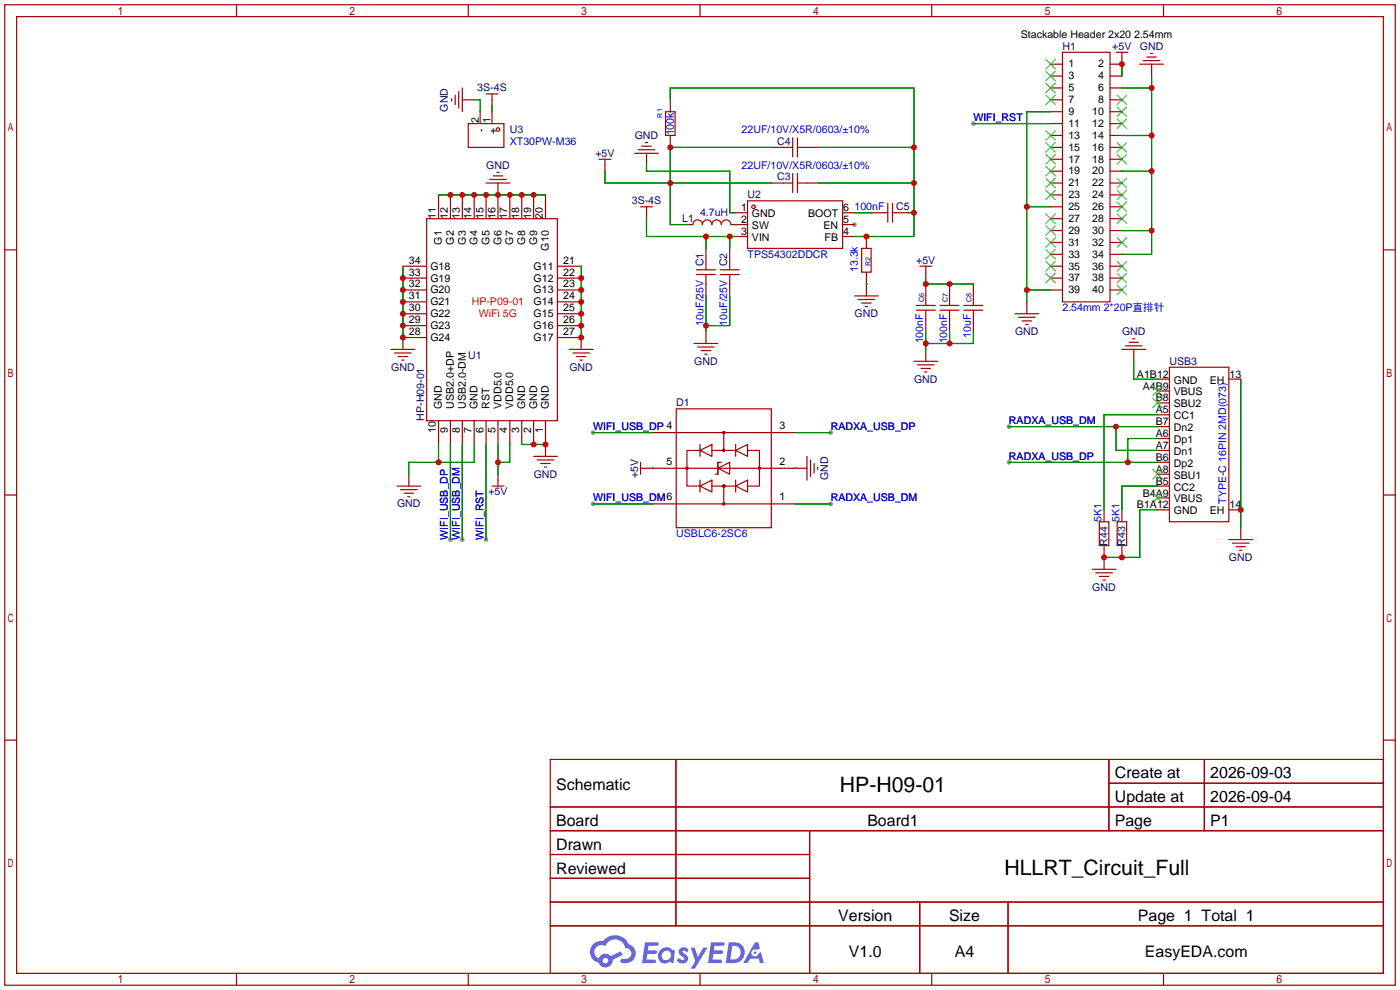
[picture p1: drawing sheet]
<svg xmlns="http://www.w3.org/2000/svg" width="299mm" height="212mm" viewBox="0 0 299 212" stroke-linecap="round" stroke-linejoin="round" font-family="sans-serif">
<g fill="#999">
<circle cx="182.6" cy="48" r=".51"/>
<circle cx="96.3" cy="115.3" r=".51"/>
<circle cx="98.8" cy="115.3" r=".51"/>
<circle cx="103.9" cy="115.3" r=".51"/>
<circle cx="126.7" cy="92.5" r=".51"/>
<circle cx="126.7" cy="107.7" r=".51"/>
<circle cx="177.5" cy="92.5" r=".51"/>
<circle cx="177.5" cy="107.7" r=".51"/>
<circle cx="215.6" cy="91.2" r=".51"/>
<circle cx="215.6" cy="98.8" r=".51"/>
<circle cx="208" cy="26.4" r=".51"/>
</g>
<g fill="none" stroke="#a10000" stroke-width=".25">
<path d="M1 1h297.2v209.6h-297.2zM3.6 3.6h292.1v204.4h-292.1zM50.5 1v2.6M100.1 1v2.6M149.6 1v2.6M199.1 1v2.6M248.7 1v2.6M1 53.4h2.6M295.7 53.4h2.5M1 105.8h2.6M295.7 105.8h2.5M1 158.2h2.6"/>
<path d="M295.7 158.2h2.5M117.6 162.3h178.1v45.7h-178.1zM117.6 172.5h178.1M117.6 177.5h178.1M144.5 162.3v35.6M173 177.5v30.5M237 162.3v15.2M237 167.4h58.7M257.4 162.3v15.2M117.6 182.6h55.4M117.6 192.8h178.1M117.6 187.7h55.4"/>
<path d="M117.6 197.9h178.1M196.6 192.8v15.2M215.4 192.8v15.2M50.5 208v2.6M100.1 208v2.6M149.6 208v2.6M199.1 208v2.6M248.7 208v2.6"/>
</g>
<g fill="#5487ff">
<path d="M145.3 202.7a1.3 1.3 0 0 1 1.9 .3l-.4 .6a.54 .54 0 0 0-.9-.2l.1 .2a1.34 1.34 0 0 1 .9 1.8 1.47 1.47 0 0 1-2.3-.1l.5-.6 .8 .5a.31 .31 0 0 0 .4-.3 .31 .31 0 0 0-.3-.4 1.12 1.12 0 0 1-.7-1.8z"/>
<path d="M147.6 202.5h.9l.6 2 1.2-2h.9l-2.7 4.6h-.9l1-1.7z"/>
<path d="M137.8 201.4h1.7a1.31 1.31 0 0 1 1.2 .2 .4 .4 0 0 1-.3 .5l-1.8 .1-.1 .9h1.6a.4 .4 0 0 1 .4 .4 .4 .4 0 0 1-.5 .4h-1.6l-.2 1.2h1.4a.46 .46 0 0 1 .5 0 .46 .46 0 0 1 .1 .5l-.4 .2h-2.6z"/>
<path d="M151.9 201.4h1.7a1.32 1.32 0 0 1 1.2 .2 .39 .39 0 0 1-.3 .5l-1.8 .1-.1 .9h1.6a.4 .4 0 0 1 .4 .4 .4 .4 0 0 1-.4 .4h-1.7l-.2 1.2h1.4a.46 .46 0 0 1 .5 0 .46 .46 0 0 1 .1 .5l-.4 .2h-2.6z"/>
<path d="M161.3 201.4h.8l.3 1.3-.6 .4a.75 .75 0 0 0-1.1 .3 .75 .75 0 0 0 .5 1 .75 .75 0 0 0 .9-.7l.5-.2 .6 2.3h-.8l-.3-.9h-1.8l-.5 .9h-1z"/>
<path d="M155.7 201.4l-.6 4.4h1.5a2.27 2.27 0 0 0 2.6-2.2 2.27 2.27 0 0 0-2.7-2.2zM156.5 202.1a1.5 1.5 0 0 1 1.8 1.6 1.5 1.5 0 0 1-1.9 1.4h-.3z"/>
<path d="M141.2 203a1.6 1.6 0 0 0-.3 2.3 1.6 1.6 0 0 0 2.3 .2l.7 .3 .3-2.4-.1-.3-.5-.1a1.58 1.58 0 0 0-2.4 0zM141.8 203.5a.98 .98 0 0 1 1.6 .4 .98 .98 0 0 1-1.1 1.3 .94 .94 0 0 1-.9-.7 .94 .94 0 0 1 .4-1z"/>
<path d="M126.8 201.8a2.37 2.37 0 0 0 1.1 4 1.54 1.54 0 0 0 1.8 1 1.54 1.54 0 0 0 1.2-1.6l2.2-1.1-.5-.8-2 1a1.57 1.57 0 0 0-2.7 .5 1.5 1.5 0 0 1-.7-2.1 1.5 1.5 0 0 1 2.2-.5 2.23 2.23 0 0 1 2.3-1.4 2.23 2.23 0 0 1 2 1.8 1.16 1.16 0 0 1 1.2 1.1 1.16 1.16 0 0 1-1.1 1.2h-.7a.47 .47 0 0 0-.5 .4 .47 .47 0 0 0 .4 .5 2.17 2.17 0 0 0 2.5-.9 2.17 2.17 0 0 0-.3-2.7l-.8-.4a3.2 3.2 0 0 0-5.5-.7l-1.1 .1zM128.8 205.3a.6 .6 0 0 1 1.2 0 .6 .6 0 0 1-1.2 0z"/>
<circle cx="161.4" cy="203.6" r=".28"/>
</g>
<g fill="none" stroke="#a10000" stroke-width=".25">
<path d="M98 19.6v3.5M98.8 18.8v5.1M224.5 13.7h2.6M224.5 16.3h2.6M224.5 18.8h2.6M227.1 11.2h10.1v53.3h-10.1zM237.2 16.3h2.6M237.2 18.8h2.6M238.5 11.2h2.5M239.8 11.2v2.5h-2.6M243.6 13.7h5.1M244.3 13h3.6"/>
<path d="M245.1 12.2h2M245.9 11.4h.5M246.1 13.7v2.6M96.5 21.1v.5M97.3 20.3v2.1M98.8 21.3h2.5M100.1 26.4h7.6v5.1h-7.6zM102.6 23.9v2.5M103.9 39.1h5.1M103.9 20.1h2.5M104.6 38.4h3.6M105.2 20.1v2.5"/>
<path d="M105.2 23.9v2.5M105.4 37.6h2M106.2 36.8h.5M106.4 39.1v7.6M128 34h2.6M129.3 34v2.6M135.6 32.8h5.1M136.4 32h3.6M137.2 31.2h2M137.9 30.5h.5M138.2 32.8v2.5M142.2 23.9h2.1v5.1h-2.1z"/>
<path d="M143.3 21.3v2.6M143.3 29v2.5M164.8 39.1h4.6M164.8 31.5h4.6M169.4 29.5v4M169.4 37.1v4M170.4 39.1h4.6M170.4 29.5v4M170.4 37.1v4M170.4 31.5h4.6M224.5 39.1h2.6M224.5 31.5h2.6"/>
<path d="M224.5 34h2.6M224.5 21.3h2.6M224.5 23.9h2.6M224.5 26.4h2.6M224.5 29h2.6M224.5 36.6h2.6M237.2 39.1h2.6M237.2 31.5h2.6M237.2 34h2.6M237.2 21.3h2.6M237.2 23.9h2.6M237.2 26.4h2.6"/>
<path d="M237.2 29h2.6M237.2 36.6h2.6M86.1 56.9h5.1M86.1 59.4h5.1M91.2 46.7h27.9v43.2h-27.9zM93.7 41.7v5M96.3 41.7v5M98.8 41.7v5M101.3 41.7v5M103.9 41.7v5M109 41.7v5M111.5 41.7v5"/>
<path d="M114 41.7v5M116.6 41.7v5M119.1 56.9h5.1M119.1 59.4h5.1M136.9 44.2h2.5M138.2 44.2v2.5M147.1 48h1a1.02 1.02 0 0 1 1-1 1.02 1.02 0 0 1 1 1M148.8 58.7h4.1M148.8 57.7h4.1M150.1 48a1.02 1.02 0 0 1 1-1 1.02 1.02 0 0 1 1 1M150.9 53.1v4.6M150.9 58.7v4.5"/>
<path d="M152.1 48a1.02 1.02 0 0 1 1.1-1 1.02 1.02 0 0 1 1 1M153.9 58.7h4.1M153.9 57.7h4.1M154.2 48a1.02 1.02 0 0 1 1-1 1.02 1.02 0 0 1 1 1M156 53.1v4.6M156 58.7v4.5M156.2 48h3.6M157.2 45.5h2.6M157.2 50.5h2.6M159.8 42.9h20.3v10.2h-20.3zM180.1 45.5h2.5M180.1 48h2.5"/>
<path d="M180.1 50.5h2.5M184.1 53.1h2.1v5.1h-2.1zM185.2 50.5v2.6M185.2 58.2v5M186.4 45.5h3.3M189.7 43.4v4.1M190.8 45.5h3.3M190.8 43.4v4.1M196.6 56.9h2.5M197.9 56.9v2.5M224.5 56.9h2.6M224.5 59.4h2.6"/>
<path d="M224.5 44.2h2.6M224.5 41.7h2.6M224.5 46.7h2.6M224.5 49.3h2.6M224.5 51.8h2.6M224.5 54.4h2.6M237.2 56.9h2.6M237.2 59.4h2.6M237.2 44.2h2.6M237.2 41.7h2.6M237.2 46.7h2.6M237.2 49.3h2.6"/>
<path d="M237.2 51.8h2.6M237.2 54.4h2.6M83.6 74.7h5M84.3 75.4h3.6M85.1 76.2h2M85.9 77h.5M86.1 62h5.1M86.1 64.5h5.1M86.1 67.1h5.1M86.1 69.6h5.1M91.2 72.1h-5.1v2.6M119.1 72.1h5.1v2.6"/>
<path d="M119.1 62h5.1M119.1 64.5h5.1M119.1 67.1h5.1M119.1 69.6h5.1M121.7 74.7h5M122.4 75.4h3.6M123.2 76.2h2M124 77h.5M148.3 73.4h5.1M149.1 74.2h3.6M149.9 74.9h2M150.6 75.7h.5"/>
<path d="M150.9 70.9v2.5M182.6 63.2h5.1M183.4 64h3.5M184.1 64.8h2.1M184.9 65.5h.5M195.3 77.2h5.1M195.8 66.3h4.1M195.8 65.3h4.1M196.1 78h3.5M196.8 78.7h2.1M197.6 79.5h.5M197.9 60.7v4.6"/>
<path d="M197.9 66.3v4.6M197.9 74.7v2.5M200.9 66.3h4.1M200.9 65.3h4.1M202.9 60.7v4.6M202.9 66.3v4.6M206 66.3h4.1M206 65.3h4.1M208 60.7v4.6M208 66.3v4.6M216.9 67.1h5.1M217.7 67.8h3.5"/>
<path d="M218.4 68.6h2.1M219.2 69.3h.5M219.5 64.5v2.6M224.5 62h2.6M237.2 62h2.6M239.8 74.7h5.1M240.5 73.9h3.6M241.3 73.2h2M242.1 72.4h.5M242.3 74.7v2.5M249.9 78.5h12.7v33h-12.7zM93.7 89.9v5.1"/>
<path d="M96.3 89.9v5.1M98.8 89.9v5.1M101.3 89.9v5.1M103.9 89.9v5.1M106.4 89.9v5.1M109 89.9v5.1M111.5 89.9v5.1M114 89.9v5.1M114 97.5h5.1M114.8 98.3h3.6M115.6 99.1h2M116.3 99.8h.5"/>
<path d="M116.6 89.9v7.6M136.9 98.8v2.5M139.4 92.5h30.5M144.5 87.4h20.3v25.4h-20.3zM149.6 96.3l2.5-1.3v2.5zM149.6 95v2.5M149.9 96.3h-3.1v7.6h2.8M152.1 96.3h5.1M154.2 98.8h-.8v2.5h-.5M154.7 92.5v3.8M157.2 96.3l2.6-1.3v2.5zM157.2 95v2.5"/>
<path d="M159.8 96.3h2.5v7.6h-2.5M172.5 97.5v5.1M173.2 98.3v3.6M174 99.1v2M174.8 99.8v.5M247.4 98.8h2.5M247.4 96.3h2.5M247.4 81h2.5M247.4 83.6h2.5M247.4 86.1h2.5M247.4 88.6h2.5M247.4 91.2h2.5"/>
<path d="M247.4 93.7h2.5M262.6 81h2.6M84.8 103.9h5.1M85.6 104.6h3.6M86.4 105.4h2M87.1 106.2h.5M87.4 101.3v2.6M105.2 103.9h2.5M106.4 101.3v2.6M136.9 100.1h35.6M139.4 107.7h30.5M149.6 103.9l2.5-1.3v2.6z"/>
<path d="M149.6 102.6v2.6M152.1 103.9h5.1M153.4 100.1l2.6-1.3v2.5zM154.7 103.9v3.8M157.2 103.9l2.6-1.3v2.6zM157.2 102.6v2.6M234.9 111.5h2.1v5.1h-2.1zM236 109v2.5M236 116.6v5.1M238.8 111.5h2v5.1h-2zM239.8 109v2.5M239.8 116.6v2.5"/>
<path d="M247.4 103.9h2.5M247.4 101.3h2.5M247.4 106.4h2.5M247.4 109h2.5M262.6 109h2.6M262.6 115.3h5.1M263.4 116.1h3.6M264.2 116.8h2M264.9 117.6h.5M265.2 112.8v2.5M233.4 121.7h5.1M234.2 122.4h3.5"/>
<path d="M234.9 123.2h2.1M235.7 124h.5"/>
<circle cx="106.4" cy="27.7" r=".38"/>
<circle cx="161" cy="44.2" r=".38"/>
<circle cx="154.7" cy="96.3" r=".25"/>
<circle cx="154.7" cy="92.5" r=".25"/>
<circle cx="146.8" cy="100.1" r=".25"/>
<circle cx="154.7" cy="103.9" r=".25"/>
<circle cx="154.7" cy="107.7" r=".25"/>
<circle cx="162.3" cy="100.1" r=".25"/>
</g>
<g fill="none" stroke="#008700" stroke-width=".25">
<path d="M239.8 18.8h6.3M239.8 13.7v2.6M246.1 16.3v38.1h-6.3M101.3 21.3h1.3v2.6M105.2 22.6v1.3M129.3 36.6v2.5h35.5M138.2 35.3v1.3h17.8v8.9h1.2M143.3 21.3v-2.5h52v31.7h-12.7M164.8 31.5h-21.5v16.5h3.8M175 39.1h20.3M175 31.5h20.3M208 26.4h16.5"/>
<path d="M224.5 23.9h-5v40.6M239.8 36.6h6.3M239.8 29h6.3M86.1 56.9v15.2M93.7 41.7h22.9M124.2 56.9v15.2M138.2 46.7v3.8h19M150.9 50.5v2.6M156 50.5v2.6M157.2 48h.1M182.6 45.5h3.8M194.1 45.5h1.2"/>
<path d="M197.9 59.4v1.3h10.1M219.5 44.2h5M239.8 49.3h6.3M150.9 63.2v7.7M156 63.2v6.4h-5.1M185.2 60.7h.1M197.9 70.9v3.8M202.9 70.9v2.5M208 70.9v2.5h-10.1M219.5 62h5M242.3 77.2v3.8h5.1M93.7 95v3.8"/>
<path d="M96.3 95v20.3M98.8 95v20.3M101.3 95v3.8h-13.9v2.5M103.9 95v20.3M106.4 95v6.3M109 95v3.8h-2.6M111.5 95h5.1M126.7 92.5h12.7M169.9 92.5h7.6M215.6 98.8h31.8M215.6 91.2h31.8M238.5 91.2v5.1h8.9"/>
<path d="M247.4 93.7h-6.4v5.1M247.4 88.6h-11.4v20.4M265.2 81v31.8M126.7 107.7h12.7M139.4 100.1h.1M169.9 100.1h.1M169.9 107.7h7.6M247.4 103.9h-7.6v5.1M247.4 109h-3.8v10.1h-7.6"/>
</g>
<g fill="none" stroke="#3c3" stroke-width=".25">
<path d="M223.5 12.7l2.1 2M223.5 15.2l2.1 2.1M223.5 17.8l2.1 2M225.6 12.7l-2.1 2M225.6 15.2l-2.1 2.1M225.6 17.8l-2.1 2M223.5 20.3l2.1 2.1M223.5 27.9l2.1 2.1M223.5 30.5l2.1 2M223.5 33l2.1 2.1M223.5 35.6l2.1 2M223.5 38.1l2.1 2"/>
<path d="M225.6 20.3l-2.1 2.1M225.6 35.6l-2.1 2M225.6 38.1l-2.1 2M225.6 27.9l-2.1 2.1M225.6 30.5l-2.1 2M225.6 33l-2.1 2.1M238.8 33l2 2.1M238.8 20.3l2 2.1M238.8 22.9l2 2M238.8 25.4l2 2M238.8 30.5l2 2M238.8 38.1l2 2"/>
<path d="M240.8 20.3l-2 2.1M240.8 22.9l-2 2M240.8 25.4l-2 2M240.8 30.5l-2 2M240.8 33l-2 2.1M240.8 38.1l-2 2M223.5 40.6l2.1 2.1M223.5 45.7l2.1 2.1M223.5 48.3l2.1 2M223.5 50.8l2.1 2M223.5 53.3l2.1 2.1M223.5 55.9l2.1 2"/>
<path d="M223.5 58.4l2.1 2.1M225.6 40.6l-2.1 2.1M225.6 48.3l-2.1 2M225.6 53.3l-2.1 2.1M225.6 55.9l-2.1 2M225.6 58.4l-2.1 2.1M225.6 45.7l-2.1 2.1M225.6 50.8l-2.1 2M238.8 55.9l2 2M238.8 40.6l2 2.1M238.8 43.2l2 2M238.8 45.7l2 2.1"/>
<path d="M238.8 50.8l2 2M238.8 58.4l2 2.1M240.8 40.6l-2 2.1M240.8 43.2l-2 2M240.8 45.7l-2 2.1M240.8 50.8l-2 2M240.8 55.9l-2 2M240.8 58.4l-2 2.1M238.8 61l2 2M240.8 61l-2 2M246.4 82.5l2 2.1M246.4 85.1l2 2"/>
<path d="M248.4 82.5l-2 2.1M248.4 85.1l-2 2M246.4 100.3l2 2.1M246.4 105.4l2 2M248.4 100.3l-2 2.1M248.4 105.4l-2 2"/>
</g>
<g fill="#c00">
<circle cx="96.3" cy="41.7" r=".63"/>
<circle cx="98.8" cy="41.7" r=".63"/>
<circle cx="101.3" cy="41.7" r=".63"/>
<circle cx="103.9" cy="41.7" r=".63"/>
<circle cx="106.4" cy="41.7" r=".63"/>
<circle cx="109" cy="41.7" r=".63"/>
<circle cx="111.5" cy="41.7" r=".63"/>
<circle cx="114" cy="41.7" r=".63"/>
<circle cx="124.2" cy="72.1" r=".63"/>
<circle cx="124.2" cy="69.6" r=".63"/>
<circle cx="124.2" cy="67.1" r=".63"/>
<circle cx="124.2" cy="64.5" r=".63"/>
<circle cx="124.2" cy="62" r=".63"/>
<circle cx="124.2" cy="59.4" r=".63"/>
<circle cx="86.1" cy="72.1" r=".63"/>
<circle cx="86.1" cy="69.6" r=".63"/>
<circle cx="86.1" cy="67.1" r=".63"/>
<circle cx="86.1" cy="64.5" r=".63"/>
<circle cx="86.1" cy="62" r=".63"/>
<circle cx="86.1" cy="59.4" r=".63"/>
<circle cx="116.6" cy="95" r=".63"/>
<circle cx="114" cy="95" r=".63"/>
<circle cx="93.7" cy="98.8" r=".63"/>
<circle cx="106.4" cy="98.8" r=".63"/>
<circle cx="156" cy="50.5" r=".63"/>
<circle cx="150.9" cy="50.5" r=".63"/>
<circle cx="150.9" cy="69.6" r=".63"/>
<circle cx="143.3" cy="39.1" r=".63"/>
<circle cx="143.3" cy="31.5" r=".63"/>
<circle cx="195.3" cy="45.5" r=".63"/>
<circle cx="195.3" cy="39.1" r=".63"/>
<circle cx="195.3" cy="31.5" r=".63"/>
<circle cx="185.2" cy="50.5" r=".63"/>
<circle cx="197.9" cy="60.7" r=".63"/>
<circle cx="202.9" cy="60.7" r=".63"/>
<circle cx="197.9" cy="73.4" r=".63"/>
<circle cx="202.9" cy="73.4" r=".63"/>
<circle cx="265.2" cy="109" r=".63"/>
<circle cx="238.5" cy="91.2" r=".63"/>
<circle cx="241" cy="98.8" r=".63"/>
<circle cx="239.8" cy="119.1" r=".63"/>
<circle cx="236" cy="119.1" r=".63"/>
<circle cx="239.8" cy="13.7" r=".63"/>
<circle cx="246.1" cy="18.8" r=".63"/>
<circle cx="246.1" cy="29" r=".63"/>
<circle cx="246.1" cy="36.6" r=".63"/>
<circle cx="246.1" cy="49.3" r=".63"/>
<circle cx="219.5" cy="62" r=".63"/>
<circle cx="219.5" cy="44.2" r=".63"/>
</g>
<g font-size="4.5">
<text x="179.5" y="169.2">HP-H09-01</text>
<text x="214.7" y="187">HLLRT_Circuit_Full</text>
</g>
<g font-size="3.4">
<text x="238.3" y="166.4">Create at</text>
<text x="258.7" y="166.4">2026-09-03</text>
<text x="118.9" y="168.9">Schematic</text>
<text x="238.3" y="171.4">Update at</text>
<text x="258.7" y="171.4">2026-09-04</text>
<text x="118.9" y="176.5">Board</text>
<text x="185.4" y="176.5">Board1</text>
<text x="238.3" y="176.5">Page</text>
<text x="258.7" y="176.5">P1</text>
<text x="118.9" y="181.6">Drawn</text>
<text x="118.9" y="186.7">Reviewed</text>
<text x="179.2" y="196.8">Version</text>
<text x="202.8" y="196.8">Size</text>
<text x="243.2" y="196.8">Page 1 Total 1</text>
<text x="181.4" y="204.5">V1.0</text>
<text x="204.1" y="204.5">A4</text>
<text x="244.7" y="204.5">EasyEDA.com</text>
</g>
<g font-size="2.3">
<text x="218.2" y="8.1">Stackable Header 2x20 2.54mm</text>
<text x="228.3" y="14.4">1</text>
<text x="228.3" y="17">3</text>
<text x="234.7" y="14.4">2</text>
<text x="234.7" y="17">4</text>
<text x="228.3" y="19.5">5</text>
<text x="228.3" y="22">7</text>
<text x="234.7" y="19.5">6</text>
<text x="234.7" y="22">8</text>
<text x="102.3" y="26.3" transform="rotate(-90 102.3 26.3)">2</text>
<text x="103.6" y="28.1" transform="rotate(-90 103.6 28.1)">-</text>
<text x="104.8" y="26.3" transform="rotate(-90 104.8 26.3)">1</text>
<text x="106.1" y="28.7" transform="rotate(-90 106.1 28.7)">+</text>
<text x="228.3" y="24.6">9</text>
<text x="228.3" y="27.1">11</text>
<text x="228.3" y="29.7">13</text>
<text x="233.4" y="24.6">10</text>
<text x="233.4" y="27.1">12</text>
<text x="233.4" y="29.7">14</text>
<text x="228.3" y="32.2">15</text>
<text x="228.3" y="34.7">17</text>
<text x="233.4" y="32.2">16</text>
<text x="233.4" y="34.7">18</text>
<text x="228.3" y="37.3">19</text>
<text x="228.3" y="39.8">21</text>
<text x="233.4" y="37.3">20</text>
<text x="233.4" y="39.8">22</text>
<text x="93.2" y="46.7" transform="rotate(-90 93.2 46.7)">11</text>
<text x="95.7" y="46.7" transform="rotate(-90 95.7 46.7)">12</text>
<text x="98.3" y="46.7" transform="rotate(-90 98.3 46.7)">13</text>
<text x="100.8" y="46.7" transform="rotate(-90 100.8 46.7)">14</text>
<text x="103.3" y="46.7" transform="rotate(-90 103.3 46.7)">15</text>
<text x="105.9" y="46.7" transform="rotate(-90 105.9 46.7)">16</text>
<text x="108.4" y="46.7" transform="rotate(-90 108.4 46.7)">17</text>
<text x="111" y="46.7" transform="rotate(-90 111 46.7)">18</text>
<text x="113.5" y="46.7" transform="rotate(-90 113.5 46.7)">19</text>
<text x="116" y="46.7" transform="rotate(-90 116 46.7)">20</text>
<text x="158.4" y="45.2">1</text>
<text x="158.4" y="47.7">2</text>
<text x="160.7" y="46.4">GND</text>
<text x="172.7" y="46.4">BOOT</text>
<text x="180.2" y="47.7">5</text>
<text x="180.2" y="45.2">6</text>
<text x="228.3" y="42.4">23</text>
<text x="228.3" y="44.9">25</text>
<text x="228.3" y="47.4">27</text>
<text x="233.4" y="42.4">24</text>
<text x="233.4" y="44.9">26</text>
<text x="233.4" y="47.4">28</text>
<text x="94.5" y="52.3" transform="rotate(-90 94.5 52.3)">G1</text>
<text x="97" y="52.3" transform="rotate(-90 97 52.3)">G2</text>
<text x="99.5" y="52.3" transform="rotate(-90 99.5 52.3)">G3</text>
<text x="102.1" y="52.3" transform="rotate(-90 102.1 52.3)">G4</text>
<text x="104.6" y="52.3" transform="rotate(-90 104.6 52.3)">G5</text>
<text x="107.2" y="52.3" transform="rotate(-90 107.2 52.3)">G6</text>
<text x="109.7" y="52.3" transform="rotate(-90 109.7 52.3)">G7</text>
<text x="112.2" y="52.3" transform="rotate(-90 112.2 52.3)">G8</text>
<text x="114.8" y="52.3" transform="rotate(-90 114.8 52.3)">G9</text>
<text x="117.3" y="53.6" transform="rotate(-90 117.3 53.6)">G10</text>
<text x="158.4" y="50.2">3</text>
<text x="160.7" y="49">SW</text>
<text x="160.7" y="51.5">VIN</text>
<text x="176" y="49">EN</text>
<text x="176.2" y="51.5">FB</text>
<text x="180.2" y="50.2">4</text>
<text x="228.3" y="50">29</text>
<text x="228.3" y="52.5">31</text>
<text x="233.4" y="50">30</text>
<text x="233.4" y="52.5">32</text>
<text x="87.4" y="58.9">33</text>
<text x="87.4" y="56.4">34</text>
<text x="92" y="57.6">G18</text>
<text x="114" y="57.6">G11</text>
<text x="120.4" y="56.4">21</text>
<text x="120.4" y="58.9">22</text>
<text x="228.3" y="55.1">33</text>
<text x="228.3" y="57.6">35</text>
<text x="233.4" y="55.1">34</text>
<text x="233.4" y="57.6">36</text>
<text x="87.4" y="64">31</text>
<text x="87.4" y="61.4">32</text>
<text x="92" y="60.2">G19</text>
<text x="92" y="62.7">G20</text>
<text x="92" y="65.2">G21</text>
<text x="114" y="60.2">G12</text>
<text x="114" y="62.7">G13</text>
<text x="114" y="65.2">G14</text>
<text x="120.4" y="61.4">23</text>
<text x="120.4" y="64">24</text>
<text x="228.3" y="60.1">37</text>
<text x="228.3" y="62.7">39</text>
<text x="233.4" y="60.1">38</text>
<text x="233.4" y="62.7">40</text>
<text x="87.4" y="71.6">28</text>
<text x="87.4" y="69.1">29</text>
<text x="87.4" y="66.5">30</text>
<text x="92" y="67.8">G22</text>
<text x="92" y="70.3">G23</text>
<text x="114" y="67.8">G15</text>
<text x="114" y="70.3">G16</text>
<text x="120.4" y="66.5">25</text>
<text x="120.4" y="69.1">26</text>
<text x="120.4" y="71.6">27</text>
<text x="92" y="72.9">G24</text>
<text x="114" y="72.9">G17</text>
<text x="243" y="80.7">A1B12</text>
<text x="244.3" y="83.3">A4B9</text>
<text x="250.9" y="82">GND</text>
<text x="258.5" y="82">EH</text>
<text x="262.8" y="80.7">13</text>
<text x="94.5" y="87.4" transform="rotate(-90 94.5 87.4)">GND</text>
<text x="97" y="87.4" transform="rotate(-90 97 87.4)">USB2.0+DP</text>
<text x="99.5" y="87.4" transform="rotate(-90 99.5 87.4)">USB2.0-DM</text>
<text x="102.1" y="87.4" transform="rotate(-90 102.1 87.4)">GND</text>
<text x="104.6" y="87.4" transform="rotate(-90 104.6 87.4)">RST</text>
<text x="107.2" y="87.4" transform="rotate(-90 107.2 87.4)">VDD5.0</text>
<text x="109.7" y="87.4" transform="rotate(-90 109.7 87.4)">VDD5.0</text>
<text x="112.2" y="87.4" transform="rotate(-90 112.2 87.4)">GND</text>
<text x="114.8" y="87.4" transform="rotate(-90 114.8 87.4)">GND</text>
<text x="117.3" y="87.4" transform="rotate(-90 117.3 87.4)">GND</text>
<text x="247" y="85.8">B8</text>
<text x="247" y="88.3">A5</text>
<text x="250.9" y="84.5">VBUS</text>
<text x="250.9" y="87.1">SBU2</text>
<text x="250.9" y="89.6">CC1</text>
<text x="93.2" y="92.5" transform="rotate(-90 93.2 92.5)">10</text>
<text x="95.7" y="92.5" transform="rotate(-90 95.7 92.5)">9</text>
<text x="98.3" y="92.5" transform="rotate(-90 98.3 92.5)">8</text>
<text x="100.8" y="92.5" transform="rotate(-90 100.8 92.5)">7</text>
<text x="103.3" y="92.5" transform="rotate(-90 103.3 92.5)">6</text>
<text x="105.9" y="92.5" transform="rotate(-90 105.9 92.5)">5</text>
<text x="108.4" y="92.5" transform="rotate(-90 108.4 92.5)">4</text>
<text x="111" y="92.5" transform="rotate(-90 111 92.5)">3</text>
<text x="113.5" y="92.5" transform="rotate(-90 113.5 92.5)">2</text>
<text x="116" y="92.5" transform="rotate(-90 116 92.5)">1</text>
<text x="166.6" y="91.7">3</text>
<text x="247" y="90.9">B7</text>
<text x="247" y="93.4">A6</text>
<text x="247" y="96">A7</text>
<text x="250.9" y="92.1">Dn2</text>
<text x="250.9" y="94.7">Dp1</text>
<text x="142.5" y="99.3">5</text>
<text x="166.6" y="99.3">2</text>
<text x="247" y="98.5">B6</text>
<text x="247" y="101">A8</text>
<text x="250.9" y="97.2">Dn1</text>
<text x="250.9" y="99.8">Dp2</text>
<text x="166.6" y="106.9">1</text>
<text x="244.3" y="106.1">B4A9</text>
<text x="247" y="103.6">B5</text>
<text x="250.9" y="102.3">SBU1</text>
<text x="250.9" y="104.8">CC2</text>
<text x="250.9" y="107.4">VBUS</text>
<text x="243" y="108.7">B1A12</text>
<text x="250.9" y="109.9">GND</text>
<text x="258.5" y="109.9">EH</text>
<text x="262.8" y="108.7">14</text>
</g>
<g font-size="2.3" fill="#000080">
<text x="227.1" y="10.6">H1</text>
<text x="237.7" y="10.6">+5V</text>
<text x="243.6" y="10.6">GND</text>
<text x="95.7" y="23.9" transform="rotate(-90 95.7 23.9)">GND</text>
<text x="102" y="19.5">3S-4S</text>
<text x="109" y="28.4">U3</text>
<text x="135.7" y="29.7">GND</text>
<text x="127.2" y="33.5">+5V</text>
<text x="166.1" y="31">C4</text>
<text x="103.9" y="36">GND</text>
<text x="166.1" y="38.6">C3</text>
<text x="135" y="43.7">3S-4S</text>
<text x="145.8" y="47.5">L1</text>
<text x="159.8" y="42.4">U2</text>
<text x="191.5" y="44.9">C5</text>
<text x="150.3" y="56.9" transform="rotate(-90 150.3 56.9)">C1</text>
<text x="155.4" y="56.9" transform="rotate(-90 155.4 56.9)">C2</text>
<text x="195.8" y="56.4">+5V</text>
<text x="182.6" y="67.8">GND</text>
<text x="216.9" y="71.6">GND</text>
<text x="239.8" y="71.6">GND</text>
<text x="100.1" y="76.7">U1</text>
<text x="148.4" y="77.9">GND</text>
<text x="249.9" y="77.9">USB3</text>
<text x="83.6" y="79.2">GND</text>
<text x="121.7" y="79.2">GND</text>
<text x="195.3" y="81.8">GND</text>
<text x="90.6" y="89.9" transform="rotate(-90 90.6 89.9)">HP-H09-01</text>
<text x="144.5" y="86.8">D1</text>
<text x="104.4" y="105.9">+5V</text>
<text x="114.1" y="102.1">GND</text>
<text x="136.4" y="102.1" transform="rotate(-90 136.4 102.1)">+5V</text>
<text x="177" y="102.6" transform="rotate(-90 177 102.6)">GND</text>
<text x="84.9" y="108.4">GND</text>
<text x="236.7" y="116.6" transform="rotate(-90 236.7 116.6)">R44</text>
<text x="240.5" y="116.6" transform="rotate(-90 240.5 116.6)">R43</text>
<text x="262.7" y="119.9">GND</text>
<text x="233.4" y="126.2">GND</text>
</g>
<g font-size="2.3" fill="#00f">
<text x="144" y="29" transform="rotate(-90 144 29)">100k</text>
<text x="158.5" y="28.4">22UF/10V/X5R/0603/±10%</text>
<text x="208" y="25.9">WIFI_RST</text>
<text x="109" y="31">XT30PW-M36</text>
<text x="158.5" y="36">22UF/10V/X5R/0603/±10%</text>
<text x="149.6" y="46.2">4.7uH</text>
<text x="182.6" y="44.9">100nF</text>
<text x="159.8" y="55.1">TPS54302DDCR</text>
<text x="183.4" y="58.2" transform="rotate(-90 183.4 58.2)">13.3k</text>
<text x="150.3" y="69.6" transform="rotate(-90 150.3 69.6)">10uF/25V</text>
<text x="155.4" y="69.6" transform="rotate(-90 155.4 69.6)">10uF/25V</text>
<text x="227.1" y="66.5">2.54mm 2*20P直排针</text>
<text x="197.3" y="73.4" transform="rotate(-90 197.3 73.4)">100nF</text>
<text x="202.4" y="73.4" transform="rotate(-90 202.4 73.4)">100nF</text>
<text x="207.5" y="72.1" transform="rotate(-90 207.5 72.1)">10uF</text>
<text x="126.7" y="91.9">WIFI_USB_DP 4</text>
<text x="177.5" y="91.9">RADXA_USB_DP</text>
<text x="215.6" y="90.6">RADXA_USB_DM</text>
<text x="215.6" y="98.3">RADXA_USB_DP</text>
<text x="126.7" y="107.2">WIFI_USB_DM6</text>
<text x="177.5" y="107.2">RADXA_USB_DM</text>
<text x="262.1" y="107.7" transform="rotate(-90 262.1 107.7)">TYPE-C 16PIN 2MD(073)</text>
<text x="235.4" y="111.5" transform="rotate(-90 235.4 111.5)">5K1</text>
<text x="239.2" y="111.5" transform="rotate(-90 239.2 111.5)">5K1</text>
<text x="95.7" y="115.3" transform="rotate(-90 95.7 115.3)">WIFI_USB_DP</text>
<text x="98.3" y="115.3" transform="rotate(-90 98.3 115.3)">WIFI_USB_DM</text>
<text x="103.3" y="115.3" transform="rotate(-90 103.3 115.3)">WIFI_RST</text>
<text x="144.5" y="114.8">USBLC6-2SC6</text>
</g>
<g font-size="2.3" fill="#f00">
<text x="100.8" y="65.2">HP-P09-01</text>
<text x="102.3" y="67.8">WiFi 5G</text>
</g>
<g font-size="1.5" fill="#000080">
<text x="141.6" y="25.1" transform="rotate(-90 141.6 25.1)">R1</text>
<text x="186.1" y="56.9" transform="rotate(-90 186.1 56.9)">R2</text>
<text x="197.5" y="64.5" transform="rotate(-90 197.5 64.5)">C6</text>
<text x="202.6" y="64.5" transform="rotate(-90 202.6 64.5)">C7</text>
<text x="207.7" y="64.5" transform="rotate(-90 207.7 64.5)">C8</text>
</g>
</svg>
